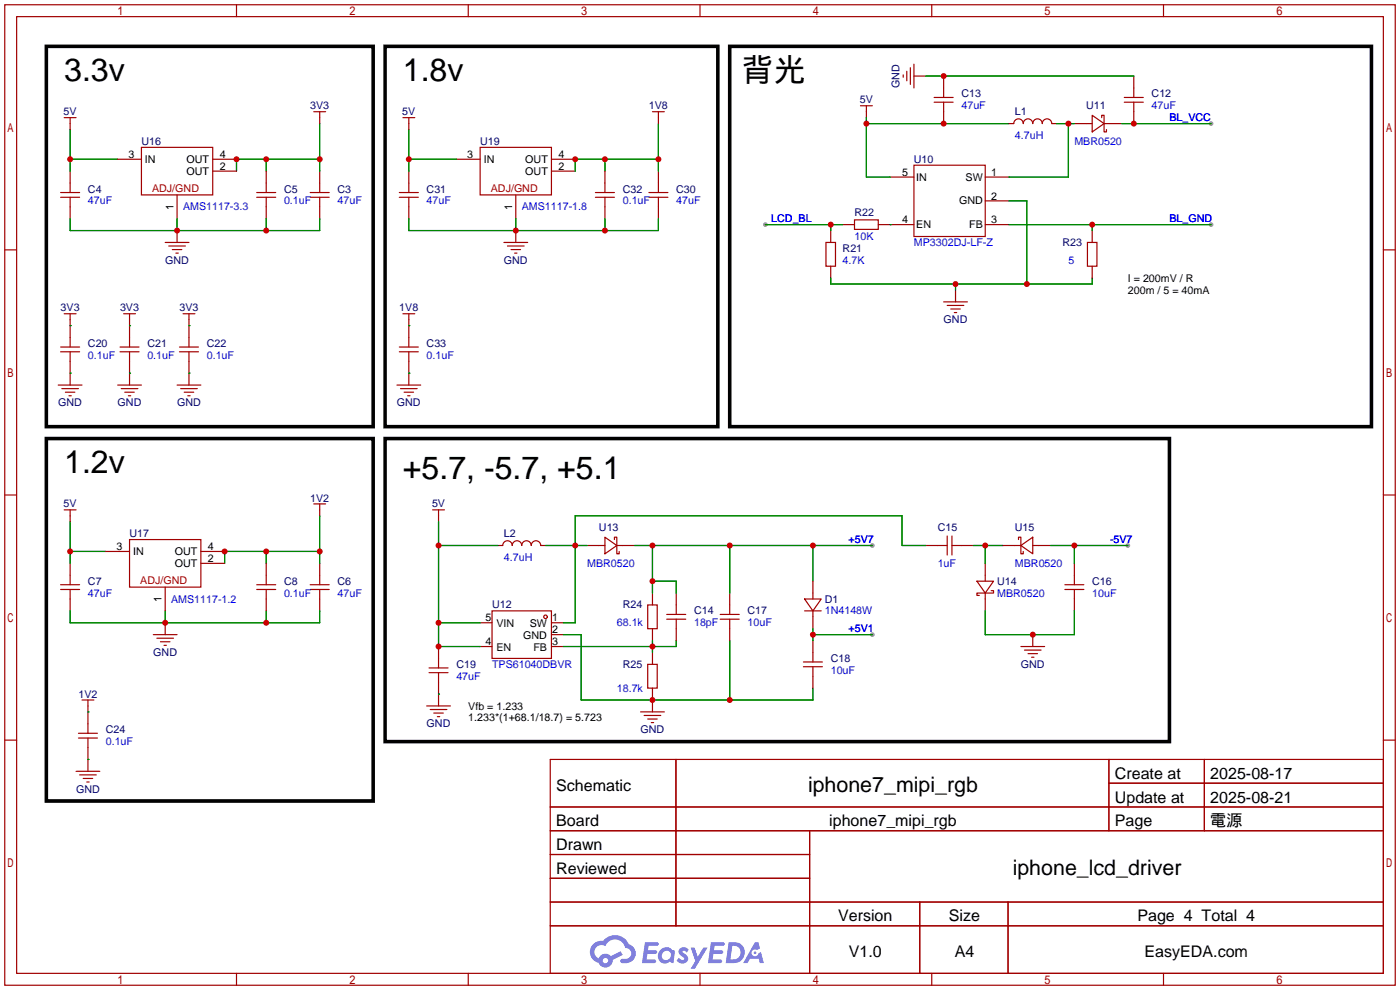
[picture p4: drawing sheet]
<svg xmlns="http://www.w3.org/2000/svg" width="299mm" height="212mm" viewBox="0 0 299 212" stroke-linecap="round" stroke-linejoin="round" font-family="sans-serif">
<g fill="#999">
<circle cx="163.6" cy="48" r=".51"/>
<circle cx="258.8" cy="48" r=".51"/>
<circle cx="258.8" cy="26.4" r=".51"/>
<circle cx="241" cy="116.6" r=".51"/>
<circle cx="186.4" cy="116.6" r=".51"/>
<circle cx="186.4" cy="135.6" r=".51"/>
</g>
<g fill="none" stroke="#a10000" stroke-width=".25">
<path d="M1 1h297.2v209.6h-297.2zM3.6 3.6h292.1v204.4h-292.1zM50.5 1v2.6M100.1 1v2.6M149.6 1v2.6M199.1 1v2.6M248.7 1v2.6M1 53.4h2.6M295.7 53.4h2.5M1 105.8h2.6M295.7 105.8h2.5M1 158.2h2.6"/>
<path d="M295.7 158.2h2.5M117.6 162.3h178.1v45.7h-178.1zM117.6 172.5h178.1M117.6 177.5h178.1M144.5 162.3v35.6M173 177.5v30.5M237 162.3v15.2M237 167.4h58.7M257.4 162.3v15.2M117.6 182.6h55.4M117.6 192.8h178.1M117.6 187.7h55.4"/>
<path d="M117.6 197.9h178.1M196.6 192.8v15.2M215.4 192.8v15.2M50.5 208v2.6M100.1 208v2.6M149.6 208v2.6M199.1 208v2.6M248.7 208v2.6"/>
</g>
<g fill="#5487ff">
<path d="M145.3 202.7a1.3 1.3 0 0 1 1.9 .3l-.4 .6a.54 .54 0 0 0-.9-.2l.1 .2a1.34 1.34 0 0 1 .9 1.8 1.47 1.47 0 0 1-2.3-.1l.5-.6 .8 .5a.31 .31 0 0 0 .4-.3 .31 .31 0 0 0-.3-.4 1.12 1.12 0 0 1-.7-1.8z"/>
<path d="M147.6 202.5h.9l.6 2 1.2-2h.9l-2.7 4.6h-.9l1-1.7z"/>
<path d="M137.8 201.4h1.7a1.31 1.31 0 0 1 1.2 .2 .4 .4 0 0 1-.3 .5l-1.8 .1-.1 .9h1.6a.4 .4 0 0 1 .4 .4 .4 .4 0 0 1-.5 .4h-1.6l-.2 1.2h1.4a.46 .46 0 0 1 .5 0 .46 .46 0 0 1 .1 .5l-.4 .2h-2.6z"/>
<path d="M151.9 201.4h1.7a1.32 1.32 0 0 1 1.2 .2 .39 .39 0 0 1-.3 .5l-1.8 .1-.1 .9h1.6a.4 .4 0 0 1 .4 .4 .4 .4 0 0 1-.4 .4h-1.7l-.2 1.2h1.4a.46 .46 0 0 1 .5 0 .46 .46 0 0 1 .1 .5l-.4 .2h-2.6z"/>
<path d="M161.3 201.4h.8l.3 1.3-.6 .4a.75 .75 0 0 0-1.1 .3 .75 .75 0 0 0 .5 1 .75 .75 0 0 0 .9-.7l.5-.2 .6 2.3h-.8l-.3-.9h-1.8l-.5 .9h-1z"/>
<path d="M155.7 201.4l-.6 4.4h1.5a2.27 2.27 0 0 0 2.6-2.2 2.27 2.27 0 0 0-2.7-2.2zM156.5 202.1a1.5 1.5 0 0 1 1.8 1.6 1.5 1.5 0 0 1-1.9 1.4h-.3z"/>
<path d="M141.2 203a1.6 1.6 0 0 0-.3 2.3 1.6 1.6 0 0 0 2.3 .2l.7 .3 .3-2.4-.1-.3-.5-.1a1.58 1.58 0 0 0-2.4 0zM141.8 203.5a.98 .98 0 0 1 1.6 .4 .98 .98 0 0 1-1.1 1.3 .94 .94 0 0 1-.9-.7 .94 .94 0 0 1 .4-1z"/>
<path d="M126.8 201.8a2.37 2.37 0 0 0 1.1 4 1.54 1.54 0 0 0 1.8 1 1.54 1.54 0 0 0 1.2-1.6l2.2-1.1-.5-.8-2 1a1.57 1.57 0 0 0-2.7 .5 1.5 1.5 0 0 1-.7-2.1 1.5 1.5 0 0 1 2.2-.5 2.23 2.23 0 0 1 2.3-1.4 2.23 2.23 0 0 1 2 1.8 1.16 1.16 0 0 1 1.2 1.1 1.16 1.16 0 0 1-1.1 1.2h-.7a.47 .47 0 0 0-.5 .4 .47 .47 0 0 0 .4 .5 2.17 2.17 0 0 0 2.5-.9 2.17 2.17 0 0 0-.3-2.7l-.8-.4a3.2 3.2 0 0 0-5.5-.7l-1.1 .1zM128.8 205.3a.6 .6 0 0 1 1.2 0 .6 .6 0 0 1-1.2 0z"/>
<circle cx="161.4" cy="203.6" r=".28"/>
</g>
<g fill="none" stroke="#a10000" stroke-width=".25">
<path d="M193 16v.5M193.8 15.2v2.1M194.6 14.5v3.5M195.3 16.3h2.6M195.3 13.7v5.1M201.7 16.3v4.5M242.3 16.3v4.5M13.7 25.1h2.6M15 25.1v2.6M15 36.6v4.5M25.1 34h5.1M30.2 31.5h15.3v10.2h-15.3z"/>
<path d="M45.5 34h5M45.5 36.6h5M56.9 36.6v4.5M67.1 23.9h2.5M68.3 23.9v2.5M68.3 36.6v4.5M86.1 25.1h2.5M87.4 25.1v2.6M87.4 36.6v4.5M97.5 34h5.1M102.6 31.5h15.3v10.2h-15.3zM117.9 34h5"/>
<path d="M117.9 36.6h5M129.3 36.6v4.5M139.4 23.9h2.6M140.7 23.9v2.5M140.7 36.6v4.5M183.9 22.6h2.5M185.2 22.6v2.5M190.2 37.8h5.1M195.3 35.3h15.3v15.2h-15.3zM199.6 20.8h4.1M199.6 21.8h4.1M201.7 21.8v4.6"/>
<path d="M210.6 37.8h5M215.6 26.4h1.1a1.02 1.02 0 0 1 1-1 1.02 1.02 0 0 1 1 1 1.02 1.02 0 0 1 1-1 1.02 1.02 0 0 1 1 1 1.02 1.02 0 0 1 1-1 1.02 1.02 0 0 1 1.1 1 1.02 1.02 0 0 1 1-1 1.02 1.02 0 0 1 1 1h1M229.6 26.4h3.8M233.4 24.6l2.6 1.8-2.6 1.8zM235.5 25.1v-.5h.5v3.6h.5v-.5M236 26.4h3.8M240.3 20.8h4M240.3 21.8h4M242.3 21.8v4.6M13 42.2h4M13 41.1h4M15 42.2v4.5"/>
<path d="M35.3 51.8h5.1M36.1 52.6h3.5M36.8 53.3h2.1M37.6 54.1h.5M37.8 41.7v5M37.8 49.3v2.5M54.9 42.2h4M54.9 41.1h4M56.9 42.2v4.5M66.3 42.2h4.1M66.3 41.1h4.1M68.3 42.2v4.5"/>
<path d="M85.3 42.2h4.1M85.3 41.1h4.1M87.4 42.2v4.5M107.7 51.8h5.1M108.5 52.6h3.5M109.2 53.3h2.1M110 54.1h.5M110.2 41.7v5M110.2 49.3v2.5M127.3 42.2h4M127.3 41.1h4M129.3 42.2v4.5"/>
<path d="M138.7 42.2h4M138.7 41.1h4M140.7 42.2v4.5M176.5 51.8h2.1v5.1h-2.1zM177.5 49.3v2.5M177.5 56.9v2.5M180.1 48h2.5M182.6 47h5.1v2h-5.1zM187.7 48h7.6M210.6 48h5M210.6 42.9h5M232.4 51.8h2v5.1h-2z"/>
<path d="M233.4 49.3v2.5M233.4 56.9v2.5M13 75.2h4M13 74.2h4M13.7 67.1h2.6M15 67.1v7.1M15 75.2v7.1M25.7 75.2h4M25.7 74.2h4M26.4 67.1h2.6M27.7 67.1v7.1M27.7 75.2v7.1"/>
<path d="M38.4 75.2h4M38.4 74.2h4M39.1 67.1h2.6M40.4 67.1v7.1M40.4 75.2v7.1M85.3 75.2h4.1M85.3 74.2h4.1M86.1 67.1h2.5M87.4 67.1v7.1M87.4 75.2v7.1M201.7 64.5h5.1M202.4 65.3h3.6"/>
<path d="M203.2 66h2M204 66.8h.5M204.2 62v2.5M12.4 82.3h5.1M13.2 83.1h3.6M14 83.8h2M14.7 84.6h.5M25.1 82.3h5.1M25.9 83.1h3.6M26.7 83.8h2M27.4 84.6h.5M37.8 82.3h5.1"/>
<path d="M38.6 83.1h3.6M39.4 83.8h2M40.1 84.6h.5M84.8 82.3h5.1M85.6 83.1h3.6M86.4 83.8h2M87.1 84.6h.5M13.7 109h2.6M15 109v2.5M22.6 117.9h5.1M27.7 115.3h15.2v10.2h-15.2zM42.9 117.9h5.1"/>
<path d="M67.1 107.7h2.5M68.3 107.7v2.5M92.5 109h2.5M93.7 109v2.5M106.4 116.6h1a1.02 1.02 0 0 1 1.1-1 1.02 1.02 0 0 1 1 1 1.02 1.02 0 0 1 1-1 1.02 1.02 0 0 1 1 1 1.02 1.02 0 0 1 1-1 1.02 1.02 0 0 1 1 1 1.02 1.02 0 0 1 1.1-1 1.02 1.02 0 0 1 1 1h1M125.5 116.6h3.8M129.3 114.8l2.5 1.8-2.5 1.8zM131.3 115.3v-.5h.5v3.6h.5v-.5M131.8 116.6h3.8M197.9 116.6h4.5M202.4 114.6v4M203.5 116.6h4.5"/>
<path d="M203.5 114.6v4M214.4 116.6h3.8M217.7 115.3v-.5h.5v3.6h.5v-.5M218.2 116.6l2.5-1.8v3.6zM220.7 116.6h3.8M13 126h4M13 125h4M15 120.4v4.6M15 126v4.6M32.8 135.6h5M33.5 136.4h3.6M34.3 137.2h2"/>
<path d="M35.1 137.9h.5M35.3 125.5v5.1M35.3 133.1v2.5M42.9 120.4h5.1M54.9 126h4M54.9 125h4M56.9 120.4v4.6M56.9 126v4.6M66.3 126h4.1M66.3 125h4.1M68.3 120.4v4.6M68.3 126v4.6"/>
<path d="M93.7 138.2v4.5M102.6 133.1h2.6M102.6 138.2h2.6M105.2 130.6h12.7v10.1h-12.7zM117.9 135.6h2.5M117.9 133.1h2.5M117.9 138.2h2.5M138.4 129.3h2.1v5.1h-2.1zM139.4 126.7v2.6M139.4 134.4v2.5M139.4 139.4v2.6M142.5 132.3h4.1"/>
<path d="M142.5 131.3h4.1M144.5 126.7v4.6M144.5 132.3v4.6M153.9 132.3h4.1M153.9 131.3h4.1M156 126.7v4.6M156 132.3v4.6M172 128h3.5l-1.8 2.6zM172 130.6h3.5M173.7 124.2v3.8M173.7 130.6v3.8M173.7 136.9v4.6"/>
<path d="M208.8 124.2h3.5l-1.7 2.5zM210.6 120.4v3.8M210.6 126.7v3.9M211.8 126.2h.5v.5h-3.5v.6h.5M218.2 138.2h5.1M218.9 138.9h3.6M219.7 139.7h2M220.7 135.6v2.6M227.6 126h4M227.6 125h4M229.6 120.4v4.6M229.6 126v4.6"/>
<path d="M16.8 157.7h4M16.8 156.7h4M17.5 149.6h2.6M18.8 149.6v7.1M18.8 157.7v7.1M91.2 150.9h5.1M91.7 143.8h4.1M91.7 142.7h4.1M91.9 151.6h3.6M92.7 152.4h2M93.5 153.2h.5M93.7 143.8v7.1"/>
<path d="M136.9 152.1h5.1M137.7 152.9h3.5M138.4 142h2.1v5.1h-2.1zM138.4 153.7h2.1M139.2 154.4h.5M139.4 147.1v5M171.7 141.5h4.1M171.7 142.5h4.1M173.7 142.5v4.6M220.5 140.5h.5M16.3 164.8h5M17 165.6h3.6"/>
<path d="M17.8 166.4h2M18.5 167.1h.5"/>
<circle cx="116.6" cy="131.8" r=".38"/>
</g>
<g fill="none" stroke="#008700" stroke-width=".25">
<path d="M197.9 16.3h44.4M15 27.7v8.9M15 34h10.1M56.9 34v2.6M68.3 34h-17.8v2.6M68.3 26.4v10.2M87.4 34h10.1M87.4 27.7v8.9M129.3 34v2.6M140.7 34h-17.8v2.6M140.7 26.4v10.2M185.2 25.1v12.7h5"/>
<path d="M185.2 26.4h30.4M225.8 26.4h3.8M228.3 26.4v11.4h-12.7M239.8 26.4h19M15 46.7v2.6h53.3v-2.6M37.8 46.7v2.6M56.9 46.7v2.6M87.4 46.7v2.6h53.3v-2.6M110.2 46.7v2.6M129.3 46.7v2.6M163.6 48h16.5M177.5 59.4v1.3h55.9v-1.3"/>
<path d="M177.5 48v1.3M190.2 48h.1M215.6 42.9h3.9v17.8M215.6 48h43.2M233.4 48v1.3M15 69.6h.1M15 79.8h.1M27.7 69.6h.1M27.7 79.8h.1M40.4 69.6h.1M40.4 79.8h.1M87.4 69.6h.1"/>
<path d="M87.4 79.8h.1M204.2 60.7v1.3M15 111.5v8.9M15 117.9h7.6M56.9 117.9v2.5M68.3 110.2v10.2M68.3 117.9h-20.3v2.5M93.7 111.5v26.7h8.9M93.7 116.6h12.7M116.6 116.6h8.9M135.6 116.6h50.8M139.4 116.6v10.1"/>
<path d="M156 116.6v10.1M173.7 116.6v7.6M197.9 116.6h-5.1v-6.4h-69.9v22.9h-2.5M208 116.6h6.4M210.6 116.6v3.8M224.5 116.6h16.5M229.6 116.6v3.8M15 130.6v2.5h53.3v-2.5M35.3 130.6v2.5M56.9 130.6v2.5M93.7 133.1h8.9M120.4 135.6h3.8v14h49.5v-2.5"/>
<path d="M139.4 136.9v2.5M139.4 124.2h5.1v2.5M144.5 136.9v1.3h-24.1M156 136.9v12.7M173.7 134.4v2.5M173.7 135.6h12.7M210.6 130.6v5h19v-5M18.8 152.1h.1M93.7 148.3h.1M18.8 162.3h.1"/>
</g>
<path d="M9.9 9.9h69.9v81.3h-69.9zM82.3 9.9h71.1v81.3h-71.1zM156 9.9h137.1v81.3h-137.1zM9.9 93.7h69.9v77.5h-69.9zM82.3 93.7h167.6v64.8h-167.6z" fill="none" stroke="#000" stroke-width=".76"/>
<g fill="#c00">
<circle cx="15" cy="34" r=".63"/>
<circle cx="68.3" cy="34" r=".63"/>
<circle cx="56.9" cy="34" r=".63"/>
<circle cx="50.5" cy="34" r=".63"/>
<circle cx="15" cy="117.9" r=".63"/>
<circle cx="68.3" cy="117.9" r=".63"/>
<circle cx="56.9" cy="117.9" r=".63"/>
<circle cx="48" cy="117.9" r=".63"/>
<circle cx="35.3" cy="133.1" r=".63"/>
<circle cx="56.9" cy="133.1" r=".63"/>
<circle cx="185.2" cy="26.4" r=".63"/>
<circle cx="201.7" cy="26.4" r=".63"/>
<circle cx="219.5" cy="60.7" r=".63"/>
<circle cx="204.2" cy="60.7" r=".63"/>
<circle cx="177.5" cy="48" r=".63"/>
<circle cx="233.4" cy="48" r=".63"/>
<circle cx="228.3" cy="26.4" r=".63"/>
<circle cx="201.7" cy="16.3" r=".63"/>
<circle cx="242.3" cy="26.4" r=".63"/>
<circle cx="93.7" cy="133.1" r=".63"/>
<circle cx="93.7" cy="116.6" r=".63"/>
<circle cx="93.7" cy="138.2" r=".63"/>
<circle cx="139.4" cy="138.2" r=".63"/>
<circle cx="156" cy="149.6" r=".63"/>
<circle cx="139.4" cy="149.6" r=".63"/>
<circle cx="210.6" cy="116.6" r=".63"/>
<circle cx="229.6" cy="116.6" r=".63"/>
<circle cx="156" cy="116.6" r=".63"/>
<circle cx="173.7" cy="116.6" r=".63"/>
<circle cx="139.4" cy="116.6" r=".63"/>
<circle cx="139.4" cy="124.2" r=".63"/>
<circle cx="220.7" cy="135.6" r=".63"/>
<circle cx="173.7" cy="135.6" r=".63"/>
<circle cx="56.9" cy="49.3" r=".63"/>
<circle cx="37.8" cy="49.3" r=".63"/>
<circle cx="122.9" cy="116.6" r=".63"/>
<circle cx="87.4" cy="34" r=".63"/>
<circle cx="140.7" cy="34" r=".63"/>
<circle cx="129.3" cy="34" r=".63"/>
<circle cx="122.9" cy="34" r=".63"/>
<circle cx="129.3" cy="49.3" r=".63"/>
<circle cx="110.2" cy="49.3" r=".63"/>
</g>
<g font-size="6.9">
<text x="13.7" y="17.3">3.3v</text>
<text x="86.1" y="17.3">1.8v</text>
<text x="158.5" y="17.3">背光</text>
<text x="13.7" y="101.1">1.2v</text>
<text x="86.1" y="102.4">+5.7, -5.7, +5.1</text>
</g>
<g font-size="4.6">
<text x="172.7" y="169.3">iphone7_mipi_rgb</text>
<text x="216.4" y="187.1">iphone_lcd_driver</text>
</g>
<g font-size="3.4">
<text x="238.3" y="166.4">Create at</text>
<text x="258.7" y="166.4">2025-08-17</text>
<text x="118.9" y="169">Schematic</text>
<text x="238.3" y="171.5">Update at</text>
<text x="258.7" y="171.5">2025-08-21</text>
<text x="118.9" y="176.6">Board</text>
<text x="177.2" y="176.6">iphone7_mipi_rgb</text>
<text x="238.3" y="176.6">Page</text>
<text x="258.7" y="176.6">電源</text>
<text x="118.9" y="181.7">Drawn</text>
<text x="118.9" y="186.8">Reviewed</text>
<text x="179.1" y="196.9">Version</text>
<text x="202.8" y="196.9">Size</text>
<text x="243.1" y="196.9">Page 4 Total 4</text>
<text x="181.4" y="204.5">V1.0</text>
<text x="204" y="204.5">A4</text>
<text x="244.6" y="204.5">EasyEDA.com</text>
</g>
<g font-size="2.3" fill="#000080">
<text x="66.3" y="23.4">3V3</text>
<text x="138.7" y="23.4">1V8</text>
<text x="183.8" y="22.1">5V</text>
<text x="192.3" y="18.8" transform="rotate(-90 192.3 18.8)">GND</text>
<text x="205.5" y="20.8">C13</text>
<text x="232.2" y="23.4">U11</text>
<text x="246.1" y="20.8">C12</text>
<text x="13.6" y="24.6">5V</text>
<text x="86" y="24.6">5V</text>
<text x="216.9" y="24.6">L1</text>
<text x="30.2" y="31">U16</text>
<text x="102.6" y="31">U19</text>
<text x="195.3" y="34.8">U10</text>
<text x="18.8" y="41.1">C4</text>
<text x="60.7" y="41.1">C5</text>
<text x="72.1" y="41.1">C3</text>
<text x="91.2" y="41.1">C31</text>
<text x="133.1" y="41.1">C32</text>
<text x="144.5" y="41.1">C30</text>
<text x="182.6" y="46.2">R22</text>
<text x="180.1" y="53.8">R21</text>
<text x="227.1" y="52.6">R23</text>
<text x="35.3" y="56.4">GND</text>
<text x="107.7" y="56.4">GND</text>
<text x="13" y="66.5">3V3</text>
<text x="25.7" y="66.5">3V3</text>
<text x="38.4" y="66.5">3V3</text>
<text x="85.3" y="66.5">1V8</text>
<text x="201.7" y="69.1">GND</text>
<text x="18.8" y="74.2">C20</text>
<text x="31.5" y="74.2">C21</text>
<text x="44.2" y="74.2">C22</text>
<text x="91.2" y="74.2">C33</text>
<text x="12.4" y="86.9">GND</text>
<text x="25.1" y="86.9">GND</text>
<text x="37.8" y="86.9">GND</text>
<text x="84.8" y="86.9">GND</text>
<text x="66.3" y="107.2">1V2</text>
<text x="13.6" y="108.5">5V</text>
<text x="92.3" y="108.5">5V</text>
<text x="128" y="113.5">U13</text>
<text x="200.4" y="113.5">C15</text>
<text x="216.9" y="113.5">U15</text>
<text x="27.7" y="114.8">U17</text>
<text x="107.7" y="114.8">L2</text>
<text x="18.8" y="125">C7</text>
<text x="60.7" y="125">C8</text>
<text x="72.1" y="125">C6</text>
<text x="213.1" y="125">U14</text>
<text x="233.4" y="125">C16</text>
<text x="105.2" y="130">U12</text>
<text x="133.1" y="130">R24</text>
<text x="148.3" y="131.3">C14</text>
<text x="159.8" y="131.3">C17</text>
<text x="176.3" y="128.8">D1</text>
<text x="32.8" y="140.2">GND</text>
<text x="97.5" y="142.7">C19</text>
<text x="133.1" y="142.7">R25</text>
<text x="177.5" y="141.5">C18</text>
<text x="218.2" y="142.7">GND</text>
<text x="16.8" y="149.1">1V2</text>
<text x="91.2" y="155.4">GND</text>
<text x="22.6" y="156.7">C24</text>
<text x="136.9" y="156.7">GND</text>
<text x="16.3" y="169.4">GND</text>
</g>
<g font-size="2.3" fill="#00f">
<text x="205.5" y="23.4">47uF</text>
<text x="246.1" y="23.4">47uF</text>
<text x="216.9" y="29.7">4.7uH</text>
<text x="249.9" y="25.9">BL_VCC</text>
<text x="229.6" y="31">MBR0520</text>
<text x="18.8" y="43.7">47uF</text>
<text x="39.1" y="45">AMS1117-3.3</text>
<text x="60.7" y="43.7">0.1uF</text>
<text x="72.1" y="43.7">47uF</text>
<text x="91.2" y="43.7">47uF</text>
<text x="111.5" y="45">AMS1117-1.8</text>
<text x="133.1" y="43.7">0.1uF</text>
<text x="144.5" y="43.7">47uF</text>
<text x="164.8" y="47.5">LCD_BL</text>
<text x="249.9" y="47.5">BL_GND</text>
<text x="182.6" y="51.3">10K</text>
<text x="195.3" y="52.6">MP3302DJ-LF-Z</text>
<text x="180.1" y="56.4">4.7K</text>
<text x="228.3" y="56.4">5</text>
<text x="18.8" y="76.7">0.1uF</text>
<text x="31.5" y="76.7">0.1uF</text>
<text x="44.2" y="76.7">0.1uF</text>
<text x="91.2" y="76.7">0.1uF</text>
<text x="107.7" y="119.9">4.7uH</text>
<text x="181.4" y="116.1">+5V7</text>
<text x="237.2" y="116.1">-5V7</text>
<text x="125.5" y="121.2">MBR0520</text>
<text x="200.4" y="121.2">1uF</text>
<text x="216.9" y="121.2">MBR0520</text>
<text x="18.8" y="127.5">47uF</text>
<text x="36.6" y="128.8">AMS1117-1.2</text>
<text x="60.7" y="127.5">0.1uF</text>
<text x="72.1" y="127.5">47uF</text>
<text x="176.3" y="131.3">1N4148W</text>
<text x="213.1" y="127.5">MBR0520</text>
<text x="233.4" y="127.5">10uF</text>
<text x="131.8" y="133.9">68.1k</text>
<text x="148.3" y="133.9">18pF</text>
<text x="159.8" y="133.9">10uF</text>
<text x="181.4" y="135.1">+5V1</text>
<text x="105.2" y="142.7">TPS61040DBVR</text>
<text x="97.5" y="145.3">47uF</text>
<text x="131.8" y="147.8">18.7k</text>
<text x="177.5" y="144">10uF</text>
<text x="22.6" y="159.3">0.1uF</text>
</g>
<g font-size="2.3">
<text x="27.4" y="33.8">3</text>
<text x="31" y="34.8">IN</text>
<text x="39.9" y="34.8">OUT</text>
<text x="47" y="33.8">4</text>
<text x="99.8" y="33.8">3</text>
<text x="103.4" y="34.8">IN</text>
<text x="112.3" y="34.8">OUT</text>
<text x="119.4" y="33.8">4</text>
<text x="39.9" y="37.3">OUT</text>
<text x="47" y="36.3">2</text>
<text x="112.3" y="37.3">OUT</text>
<text x="119.4" y="36.3">2</text>
<text x="192.8" y="37.6">5</text>
<text x="195.8" y="38.6">IN</text>
<text x="206.4" y="38.6">SW</text>
<text x="211.8" y="37.6">1</text>
<text x="37.1" y="44.9" transform="rotate(-90 37.1 44.9)">1</text>
<text x="109.5" y="44.9" transform="rotate(-90 109.5 44.9)">1</text>
<text x="192.8" y="47.7">4</text>
<text x="205" y="43.7">GND</text>
<text x="211.8" y="42.7">2</text>
<text x="211.8" y="47.7">3</text>
<text x="195.8" y="48.7">EN</text>
<text x="207.1" y="48.7">FB</text>
<text x="241" y="60.2">I = 200mV / R</text>
<text x="241" y="62.7">200m / 5 = 40mA</text>
<text x="24.9" y="117.6">3</text>
<text x="28.4" y="118.6">IN</text>
<text x="37.3" y="118.6">OUT</text>
<text x="44.4" y="117.6">4</text>
<text x="37.3" y="121.1">OUT</text>
<text x="44.4" y="120.1">2</text>
<text x="34.5" y="128.8" transform="rotate(-90 34.5 128.8)">1</text>
<text x="103.8" y="137.9">4</text>
<text x="103.8" y="132.8">5</text>
<text x="106.1" y="134.1">VIN</text>
<text x="111.8" y="136.6">GND</text>
<text x="113.2" y="134.1">SW</text>
<text x="118" y="132.8">1</text>
<text x="118" y="135.4">2</text>
<text x="118" y="137.9">3</text>
<text x="106.1" y="139.2">EN</text>
<text x="114" y="139.2">FB</text>
<text x="100.1" y="151.6">Vfb = 1.233</text>
<text x="100.1" y="154.2">1.233*(1+68.1/18.7) = 5.723</text>
</g>
<g font-size="2.3" fill="#a00000">
<text x="32.5" y="41">ADJ/GND</text>
<text x="104.9" y="41">ADJ/GND</text>
<text x="30" y="124.8">ADJ/GND</text>
</g>
</svg>
